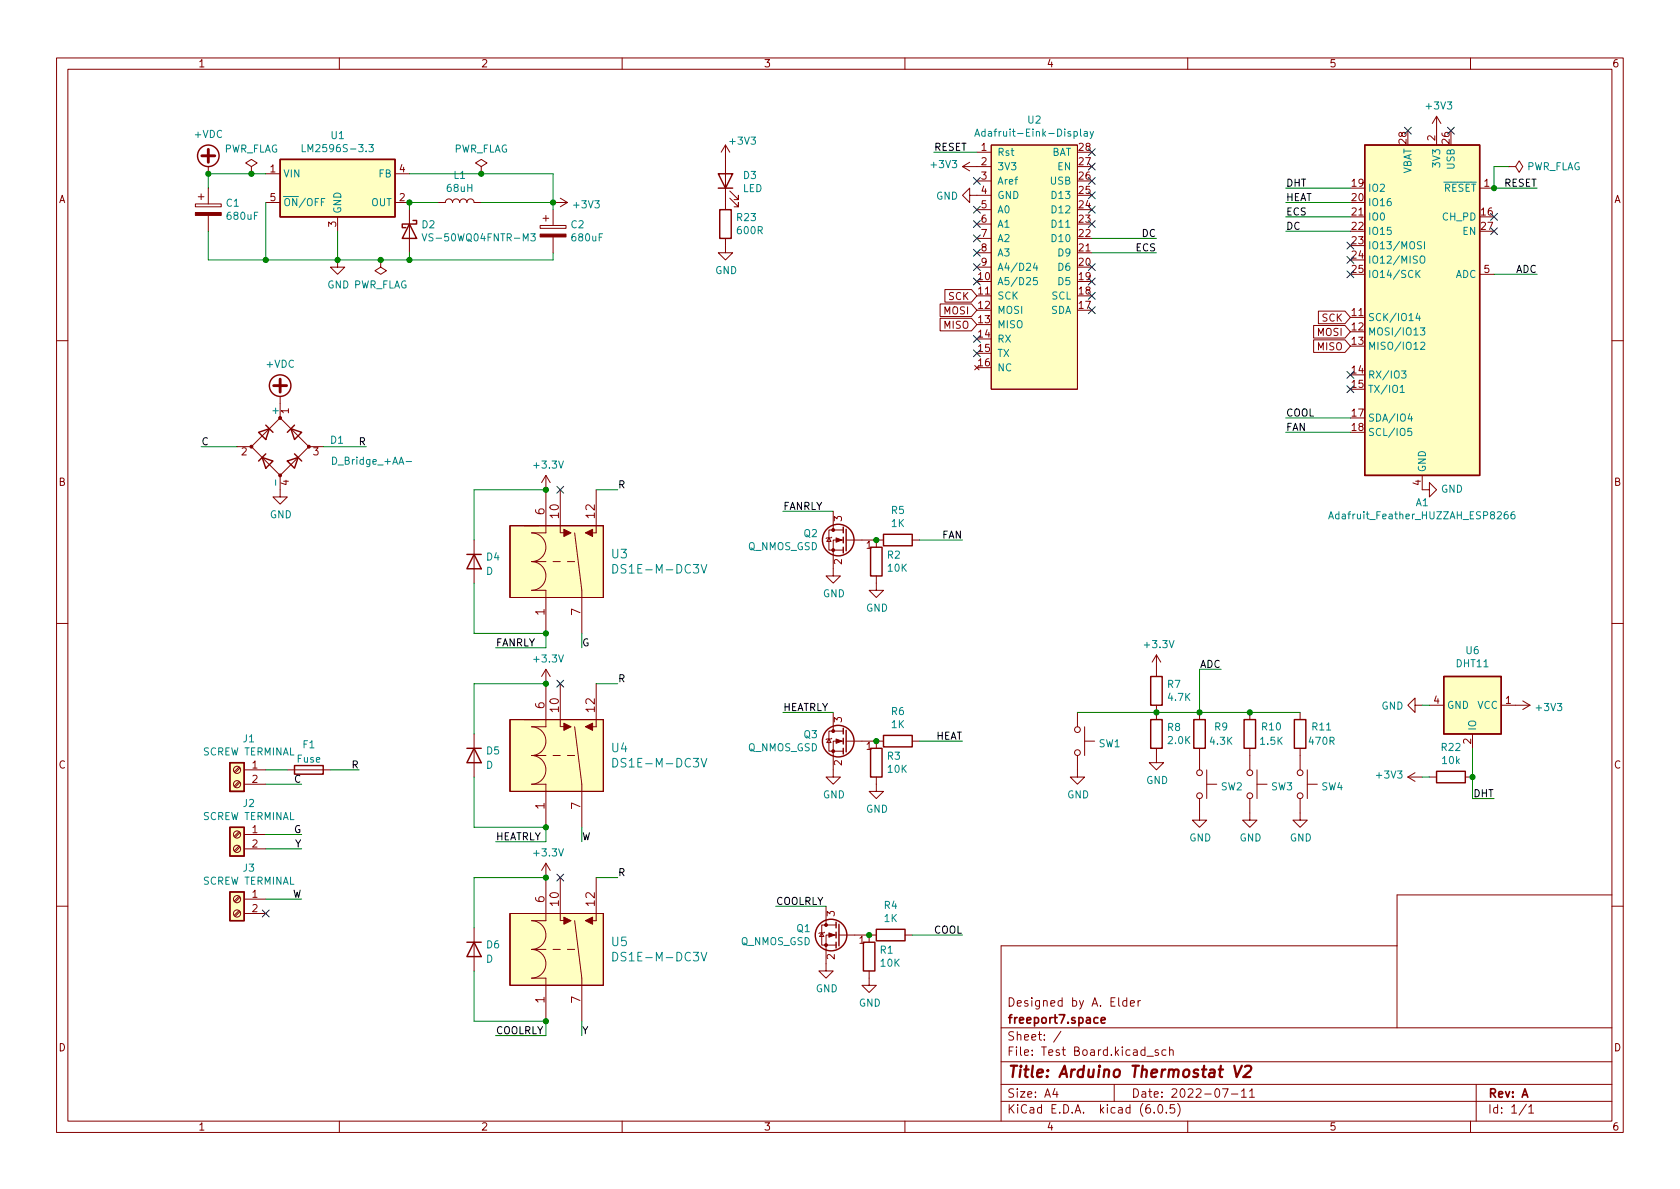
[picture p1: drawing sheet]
<svg xmlns="http://www.w3.org/2000/svg" width="297mm" height="210mm" viewBox="0 0 297 210" stroke-linecap="round" stroke-linejoin="round" font-family="sans-serif">
<g fill="none" stroke="#840000" stroke-width=".18">
<path d="M10 10.2h277v190.1h-277zM12 12.2h273v186.1h-273zM60 10.2v2M110 10.2v2M160 10.2v2M210 10.2v2M260 10.2v2M34.5 36.1h4.6v.5h-4.6zM35.1 34.8h1M35.6 34.3v1M36.8 29.5v1.2M36.8 33.3v2.8"/>
<path d="M36.8 38.1v2.8M44.4 29.5l1.1-.7-1.1-.6-1 .6 1 .7v1.2M44.4 30.7h.1M47 30.7h2.5M47 35.8h2.5M59.7 38.3v2.6M69.8 30.7h2.6M69.8 35.8h2.6M72.4 37.1v7.6M77.5 35.8h1.2a.64 .64 0 0 1 .7-.6 .64 .64 0 0 1 .6 .6 .64 .64 0 0 1 .6-.6 .64 .64 0 0 1 .7 .6 .64 .64 0 0 1 .6-.6 .64 .64 0 0 1 .6 .6 .64 .64 0 0 1 .7-.6 .64 .64 0 0 1 .6 .6h1.3M85.1 29.5l1-.7-1-.6-1 .6 1 .7v1.2M85.1 30.7h.1"/>
<path d="M95.5 39.9h4.6v.5h-4.6zM96 38.6h1M96.5 38.1v1M97.8 35.8h2.5M97.8 37.1v2.8M99.1 35l1.2 .8M100.3 35.8l-1.2 .8M128.3 25.6v11.5M128.3 25.6l-.8 1.3M128.3 25.6l.7 1.3M129 35l1.6 1.6v-.8v.8h-.8M129 33.8l1.6 1.5v-.8v.8h-.8"/>
<path d="M170.2 29.5l1.2 .7M170.2 29.5h5.1M171.4 34.5v-1.2l-1.2 1.2 1.2 1.3v-1.3h3.9M171.4 28.7l-1.2 .8M172.7 26.9h2.6M172.7 32h2.6M172.7 37.1h2.6M172.7 39.6h2.6M175.3 25.6h15.2v43.2h-15.2zM238.8 38.3h2.5M254 20.6v5M254 20.6l-.8 1.2"/>
<path d="M254 20.6l.8 1.2M261.6 33.3h2.6M266.7 29.5h1.3l.6-1.1 .6 1.1-.6 1-.6-1M266.7 29.5h.1M59.7 46v1.2h1.3l-1.3 1.3-1.3-1.3h1.3M67.3 46v1.2l1 .7-1 .6-1-.6 1-.7M67.3 46h.1M97.8 41.9v2.8M128.3 42.2v2.5h1.2l-1.2 1.3-1.3-1.3h1.3M166.2 53.7h5.6l.9 1.2-.9 1.1h-5.6zM166.2 56.3h5.6l.9 1.1-.9 1.1h-5.6zM167.1 51.2h4.7l.9 1.1-.9 1.1h-4.7z"/>
<path d="M172.7 52.3h2.6M172.7 44.7h2.6M172.7 42.2h2.6M172.7 47.2h2.6M190.5 44.7h2.5M232.3 57.6h5.5l1 1.1-1 1.1h-5.5zM233.1 55h4.7l1 1.1-1 1.1h-4.7zM238.8 56.1h2.5M261.6 48.5h2.6M10 60.2h2M41.9 79h2.5M44.4 79l5.1-5.1 5.1 5.1-5.1 5.1z"/>
<path d="M49.5 70.1v3.8M54.6 79h2.5M172.3 64.6l.8 .8M173.1 64.6l-.8 .8M232.3 60.1h5.5l1 1.1-1 1.1h-5.5zM285 60.2h2M49.5 84.1v3.8h1.3l-1.3 1.2-1.2-1.2h1.2M83.8 95.5v7.6M90.2 93h16.5v12.7h-16.5zM92.7 93h14v12.7h-16.5v-12.7h5M94 99.3h2.5M94 99.3a2.54 2.54 0 0 1 2.5 2.5 2.54 2.54 0 0 1-2.5 2.6h2.5v7.6"/>
<path d="M96.5 84.1v10.1h-2.5a2.54 2.54 0 0 1 2.5 2.6 2.54 2.54 0 0 1-2.5 2.5M96.5 84.1l-.7 1.2M96.5 84.1l.8 1.2M97.8 99.3h1.3M99.1 86.6v7.6M99.1 94.2h1.4M100.3 99.3h1.3M101.6 94.2l1.3 10.2v7.6M105.4 86.6v7.6h-1.3M146.6 95.1l.3 .7h-.7zM147.1 95l-.2 .1h-.7l-.2 .1M147.3 90.4v3.3"/>
<path d="M149.1 95.5h-1.8v6.3h1.3l-1.3 1.3-1.3-1.3h1.3M149.1 93.7h-2.5v3.6h2.5M149.6 95.5h6.6M154.9 95.5v1.3M161.3 95.5h1.3M251.5 84.1v2.5h1.2v-1.3l1.3 1.3-1.3 1.3v-1.3M10 110.2h2M96.5 118.4v10.1h-2.5a2.54 2.54 0 0 1 2.5 2.6 2.54 2.54 0 0 1-2.5 2.5M96.5 118.4l-.7 1.2M96.5 118.4l.8 1.2M154.9 101.8v2.6h1.3l-1.3 1.3-1.2-1.3h1.2M204.5 115.8l-.8 1.3"/>
<path d="M204.5 115.8v3.8M204.5 115.8l.7 1.3M285 110.2h2M42.3 138.2l-.9 .8M42.3 135.6l-.9 .9M42.4 138.3l-.8 .9M42.4 135.8l-.8 .8M43.2 138.7h3.8M43.2 136.1h3.8M50.8 136.1h7.6M83.8 129.8v7.6M90.2 127.2h16.5v12.7h-16.5z"/>
<path d="M92.7 127.2h14v12.7h-16.5v-12.7h5M94 133.6h2.5M94 133.6a2.54 2.54 0 0 1 2.5 2.5 2.54 2.54 0 0 1-2.5 2.6h2.5v7.6M97.8 133.6h1.3M99.1 120.9v7.6M99.1 128.5h1.4M100.3 133.6h1.3M101.6 128.5l1.3 10.2v7.6M105.4 120.9v7.6h-1.3M146.6 130.7l.3 .6h-.7zM147.1 130.6l-.2 .1h-.7l-.2 .1M147.3 126v3.3"/>
<path d="M149.1 131.1h-1.8v6.3h1.3l-1.3 1.3-1.3-1.3h1.3M149.1 129.3h-2.5v3.5h2.5M149.6 131.1h6.6M154.9 137.4v2.5h1.3l-1.3 1.3-1.2-1.3h1.2M154.9 131.1v1.2M161.3 131.1h1.3M190.5 133.6v3.8h1.3l-1.3 1.3-1.3-1.3h1.3M190.5 126v2.5M191.8 131.1h1.7M191.8 128.5v5.1M204.5 132.3v2.6h1.2l-1.2 1.2-1.3-1.2h1.3M204.5 124.7v2.5"/>
<path d="M212.1 126v1.2M212.1 132.3v3.8M213.4 138.7h1.7M213.4 136.1v5.1M221 126v1.2M221 132.3v3.8M222.2 138.7h1.8M222.2 136.1v5.1M229.9 126v1.2M229.9 132.3v3.8M231.1 138.7h1.8M231.1 136.1v5.1"/>
<path d="M248.9 137.4l1.3 .8M248.9 137.4h2.6M250.2 124.7v-1.3l-1.3 1.3 1.3 1.3v-1.3h1.3M250.2 136.6l-1.3 .8M252.7 137.4h1.3M252.7 124.7h2.6M259.1 137.4h1.2M260.3 129.8v2.5M265.4 124.7h5.1M269.2 123.9l1.3 .8M270.5 124.7l-1.3 .8M42.3 149.6l-.9 .8"/>
<path d="M42.3 147.1l-.9 .8M42.3 158.5l-.9 .8M42.4 149.8l-.8 .8M42.4 147.2l-.8 .9M42.4 158.7l-.8 .8M43.2 147.6h3.8M43.2 150.1h3.8M43.2 159h3.8M96.5 152.6v10.2h-2.5a2.54 2.54 0 0 1 2.5 2.5 2.54 2.54 0 0 1-2.5 2.6M96.5 152.6l-.7 1.3M96.5 152.6l.8 1.3M99.1 155.2v7.6"/>
<path d="M105.4 155.2v7.6h-1.3M212.1 141.2v3.8h1.3l-1.3 1.3-1.3-1.3h1.3M221 141.2v3.8h1.2l-1.2 1.3-1.3-1.3h1.3M229.9 141.2v3.8h1.2l-1.2 1.3-1.3-1.3h1.3M285 158.3h-38v23.5M10 160.2h2M42.3 161l-.9 .9M42.4 161.2l-.8 .8M43.2 161.5h3.8M83.8 164.1v7.6M90.2 161.5h16.5v12.7h-16.5zM92.7 161.5h14v12.7h-16.5v-12.7h5"/>
<path d="M94 167.9h2.5M94 167.9a2.54 2.54 0 0 1 2.5 2.5 2.54 2.54 0 0 1-2.5 2.6h2.5v7.6M97.8 167.9h1.3M99.1 162.8h1.4M100.3 167.9h1.3M101.6 162.8l1.3 10.2v7.6M145.3 165l.4 .6h-.8zM145.8 164.8l-.1 .2h-.8l-.1 .1M146 160.3v3.3M147.8 165.3h-1.8v6.4h1.3l-1.3 1.3-1.2-1.3h1.2M147.8 163.6h-2.5v3.5h2.5M148.3 165.3h6.6"/>
<path d="M153.7 171.7v2.5h1.2l-1.2 1.3-1.3-1.3h1.3M153.7 165.3v1.3M160 165.3h1.3M177 167.3v31M177 167.3h70M199.2 177l-.4-.1-.3 .3v.4l.1 .3h.6M199.2 176.4v1.5M199.9 177.4l.7-.1-.1-.3-.4-.1-.2 .2v.8h.6M201.2 176.9v1M201.6 176.9l-.2 .1-.2 .2M285 160.2h2M60 198.3v2"/>
<path d="M110 198.3v2M160 198.3v2M177 194.8h108M177 191.8h108M177 187.8h108M177 181.8h108M186.5 192.5l-.4 1h1M186.9 193v1M187.6 182.4l-1.3 1.9M197 191.8v3M202.8 186.8h1.1M204.1 196.7v.1"/>
<path d="M204.8 185.7l-.4-.1-.2 .2 .1 .3 .5 .1v.4h-.6M204.9 195.4l.2-.1a.81 .81 0 0 1 .6 .7 .81 .81 0 0 1-.3 .8h-.2a.81 .81 0 0 1-.6-.6 .81 .81 0 0 1 .3-.8zM206.1 185.7l-.4-.1-.3 .3v.4l.2 .3h.5M206.2 196.7v.1M206.8 185.8l.2-.2 .4 .1v.9M206.8 185.1v1.5M207.6 195.3h-.7v.7l.2-.1 .5 .1 .1 .2-.1 .5-.2 .1-.5-.1M208.2 195.1a1.72 1.72 0 0 1 0 2.3M210 198.3v2M216.1 192.5h1l-.6 1.5M217.7 193.5h1.2M219.5 193l.4-.5v1.5"/>
<path d="M219.5 194h.9M220.9 193l.5-.5v1.5M220.9 194h.9M260 198.3v2M261 191.8v6.5M269.9 195.3l-1.3 1.9M270.3 195.8l.4-.5v1.5M270.3 196.8h.9"/>
<circle cx="41.9" cy="138.7" r=".63"/>
<circle cx="41.9" cy="136.1" r=".63"/>
<circle cx="190.5" cy="129" r=".51"/>
<circle cx="190.5" cy="133.1" r=".51"/>
<circle cx="212.1" cy="136.6" r=".51"/>
<circle cx="221" cy="136.6" r=".51"/>
<circle cx="229.9" cy="136.6" r=".51"/>
<circle cx="41.9" cy="147.6" r=".63"/>
<circle cx="41.9" cy="150.1" r=".63"/>
<circle cx="41.9" cy="159" r=".63"/>
<circle cx="212.1" cy="140.7" r=".51"/>
<circle cx="221" cy="140.7" r=".51"/>
<circle cx="229.9" cy="140.7" r=".51"/>
<circle cx="41.9" cy="161.5" r=".63"/>
</g>
<path d="M218.2 188.5l.5 2 .9-2M220.1 188.7l.3-.2h.5a.45 .45 0 0 1 .3 .5l-.1 .3-1.3 1.2h1.2" fill="none" stroke="#840000" stroke-width=".4"/>
<path d="M194.7 180.4l.7-.1-.1-.3-.4-.1-.2 .2 .1 .8h.5" fill="none" stroke="#840000" stroke-width=".3"/>
<g fill="none" stroke="#840000" stroke-width=".25">
<path d="M49.5 28.2h20.3v10.1h-20.3zM72.4 39.6l1.3 2.6h-2.6zM73 39h.7v.6h-2.6v.7h.7M127 30.7h2.5l-1.2 2.6zM127 33.3h2.5M127.3 37.1h2v5.1h-2zM241.3 25.6h20.3v58.5h-20.3zM45.7 76.4l1.9-.6-.6 1.9zM47 75.2l1.3 1.2M51.4 75.8l1.9 .6-1.2 1.3zM52.1 75.2l-1.3 1.2M46.4 80.9l1.9 .6-1.3 1.3z"/>
<path d="M47 80.3l-1.3 1.2M50.8 81.5l1.9-.6-.6 1.9zM52.1 80.3l1.2 1.2M82.5 98h2.6M83.8 98l1.3 2.6h-2.6zM149.1 93.2v1M149.1 95v1M149.1 96.8v1M149.6 93.6v3.8M153.9 96.8h2.1v5h-2.1zM156.2 94.5h5.1v2h-5.1zM203.5 119.6h2v5.1h-2z"/>
<path d="M255.3 119.6h10.1v10.2h-10.1zM40.6 134.9h2.6v5h-2.6zM52.1 135.4h5v1.5h-5zM82.5 132.3h2.6M83.8 132.3l1.3 2.6h-2.6zM149.1 128.8v1M149.1 130.6v1M149.1 132.3v1M149.6 129.2v3.8M153.9 132.3h2.1v5.1h-2.1zM156.2 130h5.1v2.1h-5.1zM203.5 127.2h2v5.1h-2z"/>
<path d="M211.1 127.2h2v5.1h-2zM220 127.2h2v5.1h-2zM228.9 127.2h2v5.1h-2zM254 136.4h5.1v2h-5.1zM40.6 146.3h2.6v5.1h-2.6zM40.6 157.7h2.6v5.1h-2.6zM82.5 166.6h2.6M83.8 166.6l1.3 2.6h-2.6zM147.8 163.1v1M147.8 164.8v1.1M147.8 166.6v1M148.3 163.4v3.9"/>
<path d="M152.7 166.6h2v5.1h-2zM154.9 164.3h5.1v2.1h-5.1z"/>
<circle cx="36.8" cy="27.6" r="1.9"/>
<circle cx="49.5" cy="68.2" r="1.9"/>
<circle cx="148.2" cy="95.5" r="2.79"/>
<circle cx="148.2" cy="131.1" r="2.79"/>
<circle cx="146.9" cy="165.3" r="2.79"/>
</g>
<path d="M35.7 27.6h2.3M36.8 26.4v2.3M48.4 68.2h2.3M49.5 67.1v2.2" fill="none" stroke="#840000" stroke-width=".51"/>
<g fill="#ffffc2" stroke="#ffffc2" stroke-width=".18">
<path d="M49.5 28.2h20.3v10.1h-20.3z"/>
<path d="M40.6 146.3h2.6v5.1h-2.6z"/>
<path d="M90.2 161.5h16.5v12.7h-16.5z"/>
<path d="M90.2 127.2h16.5v12.7h-16.5z"/>
<path d="M255.3 119.6h10.1v10.2h-10.1z"/>
<path d="M241.3 25.6h20.3v58.5h-20.3z"/>
<path d="M40.6 134.9h2.6v5h-2.6z"/>
<path d="M175.3 25.6h15.2v43.2h-15.2z"/>
<path d="M40.6 157.7h2.6v5.1h-2.6z"/>
<path d="M90.2 93h16.5v12.7h-16.5z"/>
</g>
<g fill="none" stroke="#008484" stroke-width=".18">
<path d="M53.4 25.6v1.2h.6M65.2 25.6h.8l-.4 .4 .3 .2v.5l-.1 .1-.6-.1M172.4 24.1l.4-1.3 .4 1.3M172.5 23.7h.6M191 22.8v1.1l.2 .2M191.7 23.3h.5l.1 .8M192.3 23.5l-.5 .1-.2 .2 .2 .3 .5-.1M192.7 23.2l.3 .9M193.3 23.2l-.4 1.2-.2 .1M74.6 41.3l.4 1.3 .5-1.3M93.9 41.3h.7l-.4 .5 .4 .1v.6l-.2 .1-.5-.1M183 46.5l-.3 .9h.8"/>
<path d="M183.3 47v.8M183.4 49.1h-.6l-.1 .6 .2-.1h.4l.1 .2v.4l-.2 .2-.5-.2M250.5 48.4l.6 .7M250.7 55.4l-.3 .9h.7M251 55.9v.8M251.1 47.8l-.7 .7M251.1 58h.8l-.4 .5 .4 .1v.5l-.2 .1-.6-.1M251.1 45.5l.3-.2a.43 .43 0 0 1 .5 .4v.4a.42 .42 0 0 1-.4 .5 .42 .42 0 0 1-.4-.5zM251.3 42.8l-.5-.1-.2 .3 .1 .3 .6 .2v.4l-.2 .1-.5-.1M251.9 42.7v1.3M247.6 68.5l.3-.4v1.3M247.6 69.4h.7"/>
<path d="M247.8 65.6h.8l-.4 .5 .3 .1v.5l-.1 .2-.6-.2M249.3 73.2l-.3 .9h.7M249.6 75.8h-.6l-.1 .6 .2-.2 .4 .1 .1 .2v.4l-.2 .1-.5-.1M249.6 73.6v.9M251.2 60.6l.5-.1 .2 .4-.8 .9h.8M71.8 81.6h1M108.4 99.8a.77 .77 0 0 1 .8 .8 .77 .77 0 0 1-.8 .7zM124 99.8l.5 1.5 .5-1.5M234.9 91.8l.4-1.3 .5 1.3M235 91.4h.6M266.5 90.5h-.3a.85 .85 0 0 0 0 1.3l.4-.2 .1-.4-.3-.2h-.3l-.2 .2M267.8 90.5h-.4a.86 .86 0 0 0 0 1.3l.4-.2 .1-.4-.3-.2h-.3l-.1 .2"/>
<path d="M108.4 134.1a.77 .77 0 0 1 .8 .8 .77 .77 0 0 1-.8 .7zM124 134.1l.5 1.5 .5-1.5M108.4 168.4a.77 .77 0 0 1 .8 .8 .77 .77 0 0 1-.8 .7zM124 168.4l.5 1.5 .5-1.5"/>
</g>
<g fill="#840000" stroke="#840000" stroke-width=".18">
<path d="M34.5 37.6h4.6v.5h-4.6z"/>
<path d="M99.7 162.2l1.3 .6-1.3 .6z"/>
<path d="M103.5 162.8l1.3-.6v1.2z"/>
<path d="M99.7 127.9l1.3 .6-1.3 .7z"/>
<path d="M103.5 128.5l1.3-.6v1.3z"/>
<path d="M95.5 41.4h4.6v.5h-4.6z"/>
<path d="M147.8 95.1l1 .4-1 .4z"/>
<path d="M147.8 130.7l1 .4-1 .3z"/>
<path d="M99.7 93.6l1.3 .6-1.3 .7z"/>
<path d="M103.5 94.2l1.3-.6v1.3z"/>
<path d="M146.6 165l1 .3-1 .4z"/>
<circle cx="49.5" cy="84.1" r=".25"/>
<circle cx="54.6" cy="79" r=".25"/>
<circle cx="44.4" cy="79" r=".25"/>
<circle cx="49.5" cy="73.9" r=".25"/>
<circle cx="147.3" cy="97.3" r=".25"/>
<circle cx="147.3" cy="93.7" r=".25"/>
<circle cx="147.3" cy="132.8" r=".25"/>
<circle cx="147.3" cy="129.3" r=".25"/>
<circle cx="146" cy="167.1" r=".25"/>
<circle cx="146" cy="163.6" r=".25"/>
</g>
<g fill="none" stroke="#008400" stroke-width=".18">
<path d="M47 30.7h-10.2v2.6M47 35.8v10.2M72.4 30.7h25.4v6.4M77.5 35.8h-5.1v1.3M85.1 35.8h12.7M165.1 26.9h7.6M227.3 35.8h11.5M227.3 38.3h11.5M227.3 33.3h11.5M266.7 29.5h-2.5v3.8h7.6M36.8 40.9v5.1h61v-1.3M59.7 40.9v5.1"/>
<path d="M72.4 44.7v1.3M193 44.7h11.5M193 42.2h11.5M227.3 40.9h11.5M264.2 48.5h7.6M35.6 79h6.3M57.1 79h7.7M227.3 76.4h11.5M227.3 73.9h11.5M96.5 86.6h-12.7v8.9M105.4 86.6h3.8M138.4 90.4h8.9"/>
<path d="M162.6 95.5h7.6M83.8 103.1v8.9h12.7v2.5h-8.9M102.9 112v2.5M215.9 118.4h-3.8v7.6M47 136.1h3.8M47 138.7h6.3M58.4 136.1h5.1M83.8 137.4v8.9h12.7v2.5h-8.9M96.5 120.9h-12.7v8.9M105.4 120.9h3.8M138.4 126h8.9M162.6 131.1h7.6"/>
<path d="M190.5 126h39.4M251.5 137.4h1.2M251.5 124.7h1.2M260.3 132.3v8.9h3.9M47 150.1h6.3M47 159h6.3M47 147.6h6.3M96.5 155.2h-12.7v8.9M102.9 146.3v2.5M105.4 155.2h3.8M83.8 171.7v8.9h12.7v2.5h-8.9M137.2 160.3h8.8"/>
<path d="M161.3 165.3h8.9M102.9 180.6v2.5"/>
</g>
<g fill="none" stroke="#000084" stroke-width=".18">
<path d="M172.1 39l1.2 1.2M172.1 31.4l1.2 1.2M172.1 36.5l1.2 1.2M173.3 39l-1.2 1.2M173.3 31.4l-1.2 1.2M173.3 36.5l-1.2 1.2M192.4 26.3l1.2 1.2M192.4 31.4l1.2 1.2M192.4 28.8l1.2 1.3M192.4 33.9l1.2 1.2M192.4 36.5l1.2 1.2M192.4 39l1.2 1.2"/>
<path d="M193.6 28.8l-1.2 1.3M193.6 26.3l-1.2 1.2M193.6 31.4l-1.2 1.2M193.6 33.9l-1.2 1.2M193.6 36.5l-1.2 1.2M193.6 39l-1.2 1.2M248.3 22.5l1.2 1.2M249.5 22.5l-1.2 1.2M255.9 22.5l1.2 1.2M257.1 22.5l-1.2 1.2M263.6 37.7l1.2 1.3M264.8 37.7l-1.2 1.3"/>
<path d="M172.1 49.2l1.2 1.2M172.1 44.1l1.2 1.2M172.1 46.6l1.2 1.2M172.1 59.3l1.2 1.2M172.1 41.5l1.2 1.3M173.3 49.2l-1.2 1.2M173.3 44.1l-1.2 1.2M173.3 46.6l-1.2 1.2M173.3 59.3l-1.2 1.2M173.3 41.5l-1.2 1.3M192.4 54.2l1.2 1.3M192.4 46.6l1.2 1.2"/>
<path d="M192.4 49.2l1.2 1.2M192.4 51.7l1.2 1.2M193.6 54.2l-1.2 1.3M193.6 46.6l-1.2 1.2M193.6 49.2l-1.2 1.2M193.6 51.7l-1.2 1.2M238.2 47.9l1.2 1.2M238.2 42.8l1.2 1.2M238.2 45.4l1.2 1.2M239.4 47.9l-1.2 1.2M239.4 42.8l-1.2 1.2M239.4 45.4l-1.2 1.2"/>
<path d="M263.6 40.3l1.2 1.2M264.8 40.3l-1.2 1.2M172.1 61.9l1.2 1.2M173.3 61.9l-1.2 1.2M238.2 65.7l1.2 1.2M238.2 68.2l1.2 1.2M239.4 65.7l-1.2 1.2M239.4 68.2l-1.2 1.2M98.5 86l1.2 1.2M99.7 86l-1.2 1.2M98.5 120.3l1.2 1.2M99.7 120.3l-1.2 1.2"/>
<path d="M98.5 154.6l1.2 1.2M99.7 154.6l-1.2 1.2M46.4 160.9l1.2 1.2M47.6 160.9l-1.2 1.2"/>
</g>
<g fill="#008400" stroke="#008400" stroke-width=".18">
<circle cx="44.4" cy="30.7" r=".46"/>
<circle cx="36.8" cy="30.7" r=".46"/>
<circle cx="59.7" cy="46" r=".46"/>
<circle cx="67.3" cy="46" r=".46"/>
<circle cx="47" cy="46" r=".46"/>
<circle cx="72.4" cy="35.8" r=".46"/>
<circle cx="72.4" cy="46" r=".46"/>
<circle cx="97.8" cy="35.8" r=".46"/>
<circle cx="85.1" cy="30.7" r=".46"/>
<circle cx="153.7" cy="165.3" r=".46"/>
<circle cx="154.9" cy="95.5" r=".46"/>
<circle cx="154.9" cy="131.1" r=".46"/>
<circle cx="96.5" cy="86.6" r=".46"/>
<circle cx="96.5" cy="112" r=".46"/>
<circle cx="96.5" cy="155.2" r=".46"/>
<circle cx="96.5" cy="180.6" r=".46"/>
<circle cx="96.5" cy="146.3" r=".46"/>
<circle cx="96.5" cy="120.9" r=".46"/>
<circle cx="264.2" cy="33.3" r=".46"/>
<circle cx="260.3" cy="137.4" r=".46"/>
<circle cx="221" cy="126" r=".46"/>
<circle cx="212.1" cy="126" r=".46"/>
<circle cx="204.5" cy="126" r=".46"/>
</g>
<text font-size="2.8" fill="#840000" x="178" y="190.6">Title: Arduino Thermostat V2</text>
<g font-size="2.1" fill="#840000">
<text x="96.3" y="91" transform="rotate(-90 96.3 91)">6</text>
<text x="98.8" y="91.6" transform="rotate(-90 98.8 91.6)">10</text>
<text x="105.2" y="91.6" transform="rotate(-90 105.2 91.6)">12</text>
<text x="96.3" y="108.8" transform="rotate(-90 96.3 108.8)">1</text>
<text x="102.6" y="108.8" transform="rotate(-90 102.6 108.8)">7</text>
<text x="96.3" y="125.3" transform="rotate(-90 96.3 125.3)">6</text>
<text x="98.8" y="125.9" transform="rotate(-90 98.8 125.9)">10</text>
<text x="105.2" y="125.9" transform="rotate(-90 105.2 125.9)">12</text>
<text x="96.3" y="143.1" transform="rotate(-90 96.3 143.1)">1</text>
<text x="102.6" y="143.1" transform="rotate(-90 102.6 143.1)">7</text>
<text x="96.3" y="159.6" transform="rotate(-90 96.3 159.6)">6</text>
<text x="98.8" y="160.2" transform="rotate(-90 98.8 160.2)">10</text>
<text x="105.2" y="160.2" transform="rotate(-90 105.2 160.2)">12</text>
<text x="96.3" y="177.4" transform="rotate(-90 96.3 177.4)">1</text>
<text x="102.6" y="177.4" transform="rotate(-90 102.6 177.4)">7</text>
<text x="178" y="178">Designed by A. Elder</text>
<text x="178" y="184">Sheet: /</text>
<text x="178" y="181">freeport7.space</text>
<text x="178" y="186.7">File: Test Board.kicad_sch</text>
<text x="178" y="196.9">KiCad E.D.A. kicad (6.0.5)</text>
<text x="178" y="194.1">Size: A4</text>
<text x="200" y="194.1">Date: 2022-07-11</text>
<text x="263" y="194.1">Rev: A</text>
<text x="263" y="196.9">Id: 1/1</text>
</g>
<g font-size="2.1" fill="#008484">
<text x="108.2" y="98.7">U3</text>
<text x="109.4" y="101.4">DS1E-M-DC3V</text>
<text x="108.2" y="133">U4</text>
<text x="109.4" y="135.7">DS1E-M-DC3V</text>
<text x="108.2" y="167.3">U5</text>
<text x="109.4" y="170">DS1E-M-DC3V</text>
</g>
<g font-size="1.8" fill="#840000">
<text x="35" y="11.9">1</text>
<text x="85" y="11.9">2</text>
<text x="135" y="11.9">3</text>
<text x="185" y="11.9">4</text>
<text x="235" y="11.9">5</text>
<text x="285" y="11.9">6</text>
<text x="173.5" y="26.7">1</text>
<text x="173.5" y="29.2">2</text>
<text x="190.8" y="29.2">27</text>
<text x="190.8" y="26.7">28</text>
<text x="248.7" y="25.4" transform="rotate(-90 248.7 25.4)">28</text>
<text x="253.7" y="24.9" transform="rotate(-90 253.7 24.9)">2</text>
<text x="256.3" y="25.4" transform="rotate(-90 256.3 25.4)">26</text>
<text x="10.3" y="35.9">A</text>
<text x="47.8" y="30.5">1</text>
<text x="47.8" y="35.6">5</text>
<text x="70.6" y="35.6">2</text>
<text x="70.6" y="30.5">4</text>
<text x="173.5" y="31.7">3</text>
<text x="173.5" y="34.3">4</text>
<text x="190.8" y="34.3">25</text>
<text x="190.8" y="31.7">26</text>
<text x="239" y="33">19</text>
<text x="239" y="35.6">20</text>
<text x="262.4" y="33">1</text>
<text x="285.3" y="35.9">A</text>
<text x="59.4" y="40.1" transform="rotate(-90 59.4 40.1)">3</text>
<text x="173.5" y="36.8">5</text>
<text x="173.5" y="39.4">6</text>
<text x="173.5" y="41.9">7</text>
<text x="190.8" y="41.9">22</text>
<text x="190.8" y="39.4">23</text>
<text x="190.8" y="36.8">24</text>
<text x="239" y="38.1">21</text>
<text x="239" y="40.6">22</text>
<text x="261.9" y="38.1">16</text>
<text x="261.9" y="40.6">27</text>
<text x="173.5" y="44.4">8</text>
<text x="173.5" y="47">9</text>
<text x="190.8" y="47">20</text>
<text x="190.8" y="44.4">21</text>
<text x="239" y="43.2">23</text>
<text x="239" y="45.7">24</text>
<text x="167.7" y="53">SCK</text>
<text x="173" y="49.5">10</text>
<text x="173" y="52.1">11</text>
<text x="190.8" y="52.1">18</text>
<text x="190.8" y="49.5">19</text>
<text x="239" y="48.3">25</text>
<text x="262.4" y="48.3">5</text>
<text x="166.9" y="55.6">MOSI</text>
<text x="166.9" y="58.1">MISO</text>
<text x="173" y="54.6">12</text>
<text x="173" y="57.1">13</text>
<text x="173" y="59.7">14</text>
<text x="190.8" y="54.6">17</text>
<text x="233" y="59.4">MOSI</text>
<text x="233.8" y="56.9">SCK</text>
<text x="239" y="55.9">11</text>
<text x="239" y="58.4">12</text>
<text x="173" y="62.2">15</text>
<text x="173" y="64.8">16</text>
<text x="233" y="61.9">MISO</text>
<text x="239" y="61">13</text>
<text x="239" y="66">14</text>
<text x="239" y="68.6">15</text>
<text x="51.1" y="73.1" transform="rotate(-90 51.1 73.1)">1</text>
<text x="239" y="73.7">17</text>
<text x="239" y="76.2">18</text>
<text x="42.7" y="80.5">2</text>
<text x="55.4" y="80.5">3</text>
<text x="10.3" y="85.9">B</text>
<text x="51.1" y="85.8" transform="rotate(-90 51.1 85.8)">4</text>
<text x="251.2" y="85.8" transform="rotate(-90 251.2 85.8)">4</text>
<text x="285.3" y="85.9">B</text>
<text x="148.8" y="92.2" transform="rotate(-90 148.8 92.2)">3</text>
<text x="148.8" y="99.8" transform="rotate(-90 148.8 99.8)">2</text>
<text x="153.2" y="97">1</text>
<text x="253.5" y="124.5">4</text>
<text x="266.2" y="124.5">1</text>
<text x="148.8" y="127.7" transform="rotate(-90 148.8 127.7)">3</text>
<text x="260.1" y="131.6" transform="rotate(-90 260.1 131.6)">2</text>
<text x="10.3" y="135.9">C</text>
<text x="44.6" y="135.9">1</text>
<text x="148.8" y="135.4" transform="rotate(-90 148.8 135.4)">2</text>
<text x="153.2" y="132.6">1</text>
<text x="285.3" y="135.9">C</text>
<text x="44.6" y="138.4">2</text>
<text x="44.6" y="147.3">1</text>
<text x="44.6" y="149.9">2</text>
<text x="44.6" y="158.7">1</text>
<text x="44.6" y="161.3">2</text>
<text x="147.6" y="162" transform="rotate(-90 147.6 162)">3</text>
<text x="151.9" y="166.9">1</text>
<text x="147.6" y="169.7" transform="rotate(-90 147.6 169.7)">2</text>
<text x="10.3" y="185.9">D</text>
<text x="285.3" y="185.9">D</text>
<text x="35" y="199.9">1</text>
<text x="85" y="199.9">2</text>
<text x="135" y="199.9">3</text>
<text x="185" y="199.9">4</text>
<text x="235" y="199.9">5</text>
<text x="285" y="199.9">6</text>
</g>
<g font-size="1.8" fill="#008484">
<text x="181.7" y="21.8">U2</text>
<text x="252.3" y="19.3">+3V3</text>
<text x="34.4" y="24.4">+VDC</text>
<text x="39.5" y="27">PWR_FLAG</text>
<text x="54.3" y="26.9">LM2596S-3.3</text>
<text x="58.6" y="24.6">U1</text>
<text x="80.1" y="27">PWR_FLAG</text>
<text x="129.2" y="25.6">+3V3</text>
<text x="164.8" y="29.7">+3V3</text>
<text x="173.9" y="24.1">Adafruit-Eink-Display</text>
<text x="176.3" y="27.6">Rst</text>
<text x="185.8" y="27.6">BAT</text>
<text x="254.6" y="29.3" transform="rotate(-90 254.6 29.3)">3V3</text>
<text x="257.2" y="29.9" transform="rotate(-90 257.2 29.9)">USB</text>
<text x="50" y="31.4">VIN</text>
<text x="67" y="31.4">FB</text>
<text x="79.1" y="33.9">68uH</text>
<text x="80.2" y="31.6">L1</text>
<text x="131.3" y="34">LED</text>
<text x="131.5" y="31.6">D3</text>
<text x="165.5" y="35.3">GND</text>
<text x="176.3" y="30.1">3V3</text>
<text x="176.3" y="32.6">Aref</text>
<text x="176.3" y="35.2">GND</text>
<text x="185.8" y="32.6">USB</text>
<text x="186.2" y="35.2">D13</text>
<text x="187" y="30.1">EN</text>
<text x="241.8" y="33.9">IO2</text>
<text x="249.6" y="31" transform="rotate(-90 249.6 31)">VBAT</text>
<text x="253.8" y="33.9">~{RESET}</text>
<text x="269.8" y="30.1">PWR_FLAG</text>
<text x="40" y="36.5">C1</text>
<text x="40.3" y="38.9">680uF</text>
<text x="50" y="36.4">~{ON}/OFF</text>
<text x="60.3" y="37.8" transform="rotate(-90 60.3 37.8)">GND</text>
<text x="65.6" y="36.4">OUT</text>
<text x="74.6" y="40.4">D2</text>
<text x="101" y="40.4">C2</text>
<text x="101.6" y="36.8">+3V3</text>
<text x="130.4" y="39.1">R23</text>
<text x="130.5" y="41.4">600R</text>
<text x="176.3" y="37.7">A0</text>
<text x="176.3" y="40.3">A1</text>
<text x="186.2" y="40.3">D11</text>
<text x="186.2" y="37.7">D12</text>
<text x="241.8" y="36.4">IO16</text>
<text x="241.8" y="39">IO0</text>
<text x="241.8" y="41.5">IO15</text>
<text x="255.1" y="39">CH_PD</text>
<text x="258.7" y="41.5">EN</text>
<text x="75.8" y="42.7">VS-50WQ04FNTR-M3</text>
<text x="101.2" y="42.7">680uF</text>
<text x="176.3" y="42.8">A2</text>
<text x="176.3" y="45.3">A3</text>
<text x="176.3" y="47.9">A4/D24</text>
<text x="186.2" y="42.8">D10</text>
<text x="187.2" y="47.9">D6</text>
<text x="187.2" y="45.3">D9</text>
<text x="241.8" y="44.1">IO13/MOSI</text>
<text x="241.8" y="46.6">IO12/MISO</text>
<text x="57.9" y="51">GND PWR_FLAG</text>
<text x="126.4" y="48.5">GND</text>
<text x="176.3" y="50.4">A5/D25</text>
<text x="176.3" y="53">SCK</text>
<text x="185.9" y="53">SCL</text>
<text x="187.2" y="50.4">D5</text>
<text x="241.8" y="49.1">IO14/SCK</text>
<text x="257.3" y="49.1">ADC</text>
<text x="176.3" y="55.5">MOSI</text>
<text x="176.3" y="58">MISO</text>
<text x="185.8" y="55.5">SDA</text>
<text x="241.8" y="56.8">SCK/IO14</text>
<text x="241.8" y="59.3">MOSI/IO13</text>
<text x="47.1" y="65">+VDC</text>
<text x="176.3" y="60.6">RX</text>
<text x="176.3" y="63.1">TX</text>
<text x="176.3" y="65.7">NC</text>
<text x="241.8" y="61.8">MISO/IO12</text>
<text x="241.8" y="66.9">RX/IO3</text>
<text x="241.8" y="69.5">TX/IO1</text>
<text x="49.3" y="73.2" transform="rotate(-90 49.3 73.2)">+</text>
<text x="241.8" y="74.5">SDA/IO4</text>
<text x="241.8" y="77.1">SCL/IO5</text>
<text x="58.5" y="78.5">D1</text>
<text x="59.3" y="82.2">D_Bridge_+AA-</text>
<text x="94.6" y="82.8">+3.3V</text>
<text x="252.1" y="83.6" transform="rotate(-90 252.1 83.6)">GND</text>
<text x="49.3" y="85.6" transform="rotate(-90 49.3 85.6)">-</text>
<text x="250.3" y="89.5">A1</text>
<text x="254.8" y="87.1">GND</text>
<text x="47.7" y="91.6">GND</text>
<text x="142.1" y="95">Q2</text>
<text x="157.6" y="90.9">R5</text>
<text x="157.6" y="93.2">1K</text>
<text x="236" y="91.8">Adafruit_Feather_HUZZAH_ESP8266</text>
<text x="85.9" y="101.6">D</text>
<text x="86" y="99.1">D4</text>
<text x="132.2" y="97.3">Q_NMOS_GSD</text>
<text x="156.9" y="98.8">R2</text>
<text x="157" y="101.1">10K</text>
<text x="145.5" y="105.6">GND</text>
<text x="153.1" y="108.1">GND</text>
<text x="94.6" y="117.1">+3.3V</text>
<text x="202.5" y="114.6">+3.3V</text>
<text x="257.5" y="118">DHT11</text>
<text x="259.2" y="115.7">U6</text>
<text x="206.4" y="121.6">R7</text>
<text x="206.6" y="123.9">4.7K</text>
<text x="244.2" y="125.5">GND</text>
<text x="255.8" y="125.3">GND</text>
<text x="261.2" y="125.3">VCC</text>
<text x="271.8" y="125.7">+3V3</text>
<text x="43" y="131.3">J1</text>
<text x="142.1" y="130.5">Q3</text>
<text x="157.6" y="126.4">R6</text>
<text x="157.6" y="128.7">1K</text>
<text x="206.4" y="129.3">R8</text>
<text x="206.6" y="131.6">2.0K</text>
<text x="214" y="131.7">4.3K</text>
<text x="214.8" y="129.2">R9</text>
<text x="222.9" y="131.7">1.5K</text>
<text x="223.2" y="129.2">R10</text>
<text x="231.6" y="131.7">470R</text>
<text x="232.1" y="129.2">R11</text>
<text x="261" y="129.3" transform="rotate(-90 261 129.3)">IO</text>
<text x="35.9" y="133.6">SCREW TERMINAL</text>
<text x="52.5" y="134.8">Fuse</text>
<text x="53.6" y="132.3">F1</text>
<text x="85.9" y="135.9">D</text>
<text x="86" y="133.4">D5</text>
<text x="132.2" y="132.8">Q_NMOS_GSD</text>
<text x="156.9" y="134.3">R3</text>
<text x="157" y="136.6">10K</text>
<text x="194.3" y="132.1">SW1</text>
<text x="243.5" y="137.7">+3V3</text>
<text x="254.9" y="132.8">R22</text>
<text x="255.1" y="135.1">10k</text>
<text x="43" y="142.7">J2</text>
<text x="145.5" y="141.2">GND</text>
<text x="153.1" y="143.7">GND</text>
<text x="188.7" y="141.2">GND</text>
<text x="202.6" y="138.6">GND</text>
<text x="215.9" y="139.7">SW2</text>
<text x="224.8" y="139.7">SW3</text>
<text x="233.7" y="139.7">SW4</text>
<text x="35.9" y="145">SCREW TERMINAL</text>
<text x="210.3" y="148.8">GND</text>
<text x="219.1" y="148.8">GND</text>
<text x="228" y="148.8">GND</text>
<text x="43" y="154.1">J3</text>
<text x="94.6" y="151.4">+3.3V</text>
<text x="35.9" y="156.4">SCREW TERMINAL</text>
<text x="156.3" y="160.7">R4</text>
<text x="86" y="167.7">D6</text>
<text x="130.9" y="167.1">Q_NMOS_GSD</text>
<text x="140.9" y="164.8">Q1</text>
<text x="156.3" y="163">1K</text>
<text x="85.9" y="170.2">D</text>
<text x="155.6" y="168.6">R1</text>
<text x="155.8" y="170.9">10K</text>
<text x="144.2" y="175.5">GND</text>
<text x="151.8" y="178">GND</text>
</g>
<g font-size="1.8">
<text x="165.1" y="26.7">RESET</text>
<text x="227.3" y="35.5">HEAT</text>
<text x="227.3" y="33">DHT</text>
<text x="265.9" y="33">RESET</text>
<text x="201.9" y="41.9">DC</text>
<text x="227.3" y="38.1">ECS</text>
<text x="227.3" y="40.6">DC</text>
<text x="200.8" y="44.4">ECS</text>
<text x="267.9" y="48.2">ADC</text>
<text x="227.3" y="76.2">FAN</text>
<text x="227.3" y="73.6">COOL</text>
<text x="35.6" y="78.7">C</text>
<text x="63.5" y="78.7">R</text>
<text x="109.2" y="86.3">R</text>
<text x="138.4" y="90.2">FANRLY</text>
<text x="166.5" y="95.2">FAN</text>
<text x="87.6" y="114.3">FANRLY</text>
<text x="102.9" y="114.3">G</text>
<text x="212.1" y="118.1">ADC</text>
<text x="109.2" y="120.6">R</text>
<text x="138.4" y="125.7">HEATRLY</text>
<text x="165.4" y="130.8">HEAT</text>
<text x="62.2" y="135.9">R</text>
<text x="52.1" y="138.4">C</text>
<text x="260.5" y="141">DHT</text>
<text x="52" y="147.3">G</text>
<text x="52.2" y="149.8">Y</text>
<text x="87.6" y="148.6">HEATRLY</text>
<text x="102.9" y="148.6">W</text>
<text x="109.2" y="154.9">R</text>
<text x="51.7" y="158.7">W</text>
<text x="137.2" y="160">COOLRLY</text>
<text x="165.1" y="165.1">COOL</text>
<text x="87.6" y="182.9">COOLRLY</text>
<text x="102.9" y="182.9">Y</text>
</g>
</svg>
